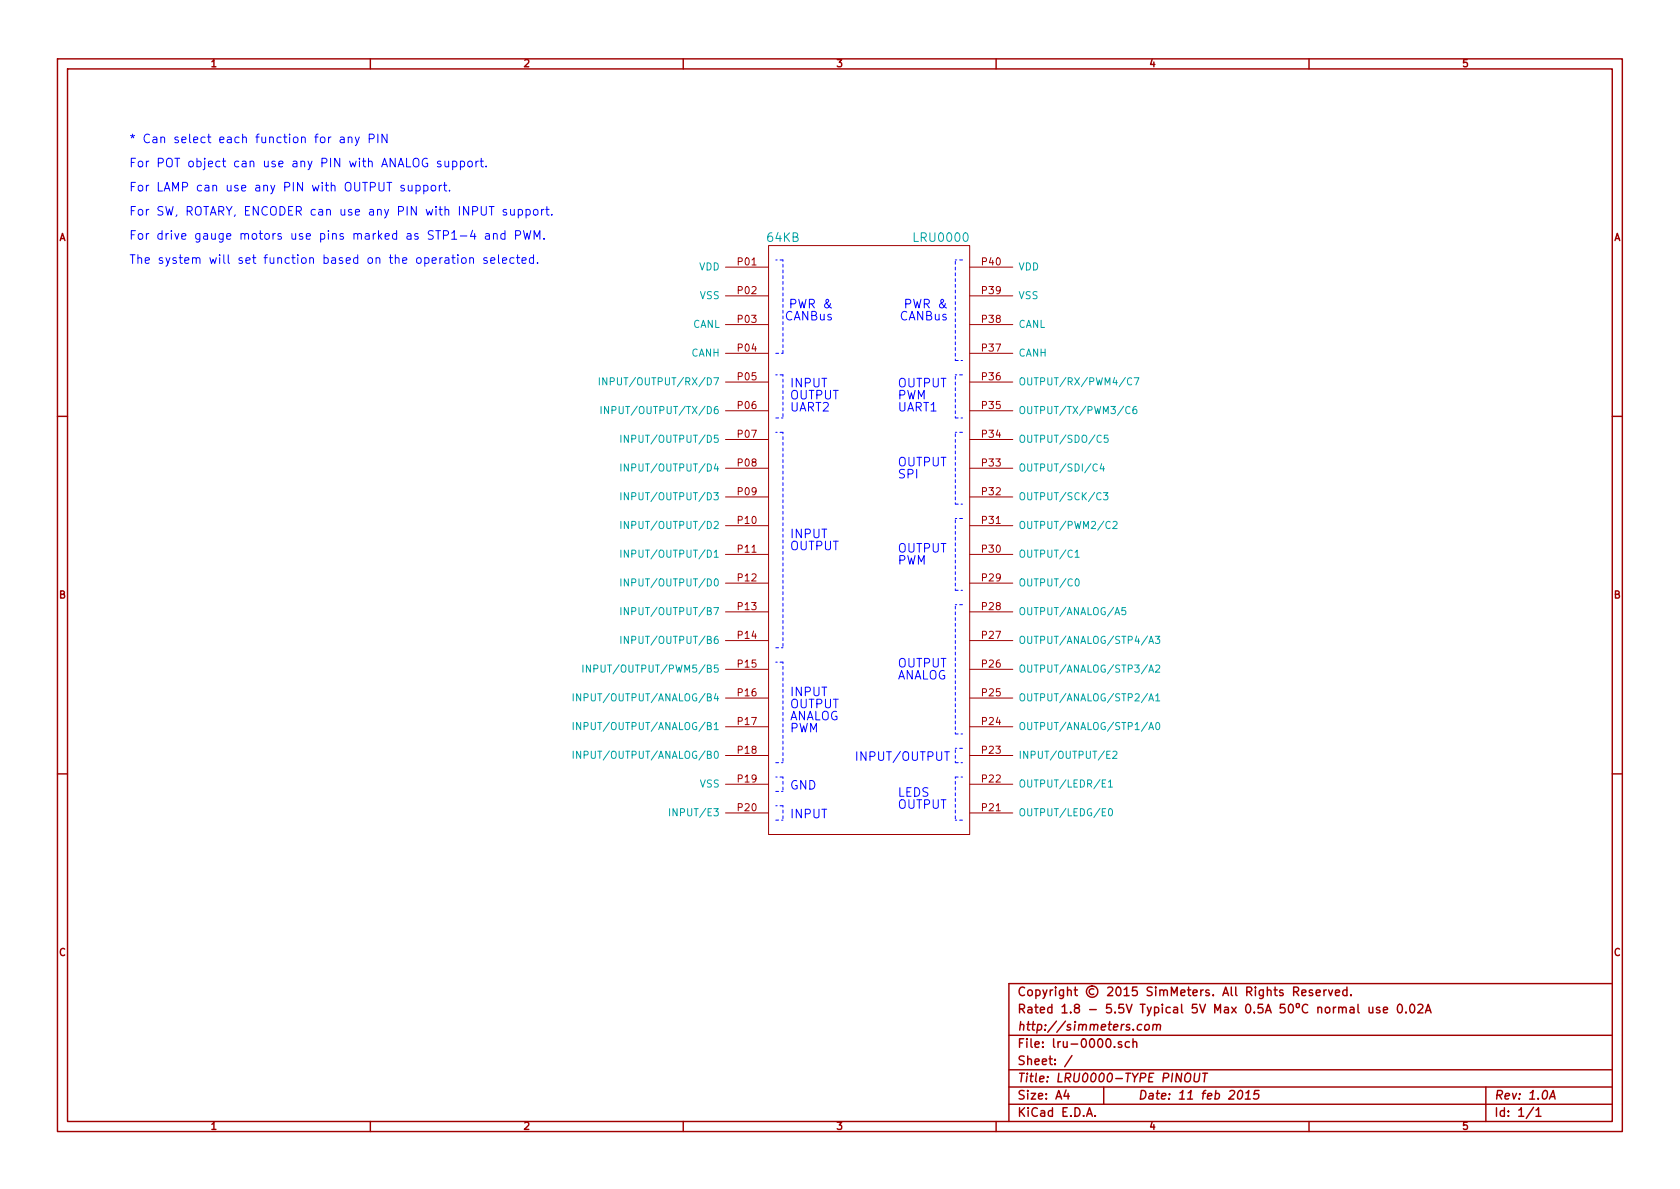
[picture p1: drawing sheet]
<svg xmlns="http://www.w3.org/2000/svg" width="297mm" height="210mm" viewBox="0 0 297 210" stroke-linecap="round" stroke-linejoin="round" font-family="sans-serif">
<g fill="none" stroke="#a00000" stroke-width=".25">
<path d="M10.2 10.4h276.6v189.7h-276.6zM11.9 12.2h273.2v186.1h-273.2zM65.5 10.4v1.8M120.8 10.4v1.8M176.1 10.4v1.8M231.4 10.4v1.8M10.2 73.6h1.7M285.1 73.6h1.7M10.2 136.8h1.7M285.1 136.8h1.7M228.7 175.4l.8-.1 .1-.2-.1-.4-.2-.2h-.6v1.6M229.1 175.4l.5 .7"/>
<path d="M230.2 175.6l.7-.2-.1-.3h-.4l-.2 .2 .1 .7h.5M232.1 175.1h-.4l-.2 .2v.2l.6 .1v.4h-.6M232.7 175.6l.8-.2-.1-.3h-.5l-.2 .2 .1 .7h.6M234.1 175.1v1M234.5 175.1h-.3l-.1 .3M234.9 175.1l.4 1 .3-1M236.1 175.6l.8-.2-.1-.3h-.5l-.2 .2 .1 .7h.6M238.2 175.1a.48 .48 0 0 0-.7 .1v.7l.2 .2 .5-.1M238.2 174.5v1.6M238.7 178.2h.6l.1 .9M238.9 175.9v.2M239.4 178.5h-.5a.3 .3 0 0 0-.2 .3 .3 .3 0 0 0 .2 .3l.5-.1"/>
<path d="M240.1 177.6v1.3l.2 .2M242.1 178.1v.8a.39 .39 0 0 0 .6 .1M242.7 178.1v1M243.9 178.2l-.3-.1-.2 .2v.2l.5 .2v.3h-.5M244.6 178.6l.7-.1v-.3l-.5-.1-.2 .2 .1 .7h.6M247.2 177.7l.2-.1a.86 .86 0 0 1 .6 .7 .86 .86 0 0 1-.4 .8 .81 .81 0 0 1-.4-1.4zM248.6 179v.1M249.4 177.7l.2-.1a.86 .86 0 0 1 .6 .7 .86 .86 0 0 1-.4 .8 .81 .81 0 0 1-.4-1.4zM250.7 177.7l.2-.1h.4l.2 .1 .1 .3-.1 .3-.9 .8h1M252 179.1l.5-1.5 .5 1.5M252.1 178.7h.8M285.1 173.9h-106.7v24.4"/>
<path d="M65.5 198.3v1.8M120.8 198.3v1.8M176.1 198.3v1.8M178.4 183.1h106.7M178.4 189.2h106.7M178.4 195.3h106.7M178.4 192.2h106.7M188.5 192.8l-.4 1h1M188.8 193.3v1.1M189.5 186.7l-1.3 1.9M192.1 197.4l.5-1.5 .5 1.5M192.3 197h.7"/>
<path d="M193.6 197.3v.1M195.1 192.2v3.1M197.1 185.1v.1M198.3 184.3l-.4-.1-.2 .2 .1 .2 .5 .2v.3h-.6M199.7 184.3a.48 .48 0 0 0-.7 0v.8l.3 .1 .4-.1M200.3 184.3h.1a.36 .36 0 0 1 .6 .1v.8M200.3 183.7v1.5M200.4 182v.2M201.9 181.2l-.1-.1a.52 .52 0 0 0-.7 .4v.5l.2 .2 .5-.1M202.5 181.3l.3-.2 .4 .2-.1 .7-.3 .2-.4-.2zM203.9 181.3l.2-.2 .4 .1-.1 1M203.9 181.1l-.1 1.1"/>
<path d="M204.5 181.4a.35 .35 0 0 1 .4-.3 .35 .35 0 0 1 .3 .3l-.1 .8M209.6 190a.49 .49 0 0 1 .6-.2 .49 .49 0 0 1 .3 .5v.5a.53 .53 0 0 1-.4 .5 .53 .53 0 0 1-.6-.2zM211.3 189.8l-.2 1.2 .3 .3h.3l.3-.3 .1-1.2M212.6 189.8h.9M213.1 189.8l-.2 1.5M219.1 192.9l.3-.1a.88 .88 0 0 1-.3 1.6l-.3-.3a1.17 1.17 0 0 1 .3-1.2zM220.2 194.4h.9M220.3 193.3l.5-.5-.2 1.6M222.6 192.8h-.7l-.2 .8 .2-.2 .6 .1 .1 .2-.2 .5-.2 .2-.6-.2M231.4 198.3v1.8M262.7 192.2v6.1M271.1 195.8l-1.3 2"/>
<path d="M271.6 196.3l.4-.4v1.5M271.6 197.4h.9M273.9 194.4l.7-1.6 .4 1.6M274.1 193.9h.8"/>
</g>
<g fill="none" stroke="#a00000" stroke-width=".18">
<path d="M128.3 47.2h7.6M128.3 52.3h7.6M128.3 57.4h7.6M135.9 43.4h35.5v104.2h-35.5zM171.4 47.2h7.7M171.4 52.3h7.7M171.4 57.4h7.7M128.3 62.5h7.6M128.3 67.6h7.6M128.3 72.6h7.6M128.3 77.7h7.6M171.4 62.5h7.7"/>
<path d="M171.4 67.6h7.7M171.4 72.6h7.7M171.4 77.7h7.7M128.3 82.8h7.6M128.3 87.9h7.6M128.3 93h7.6M128.3 98h7.6M171.4 82.8h7.7M171.4 87.9h7.7M171.4 93h7.7M171.4 98h7.7M128.3 103.1h7.6"/>
<path d="M128.3 108.2h7.6M128.3 113.3h7.6M128.3 118.4h7.6M171.4 103.1h7.7M171.4 108.2h7.7M171.4 113.3h7.7M171.4 118.4h7.7M128.3 138.7h7.6M128.3 133.6h7.6M128.3 128.5h7.6M128.3 123.4h7.6M171.4 138.7h7.7"/>
<path d="M171.4 133.6h7.7M171.4 128.5h7.7M171.4 123.4h7.7M128.3 143.8h7.6M171.4 143.8h7.7"/>
</g>
<g fill="none" stroke="#00a0a0" stroke-width=".18">
<path d="M106 66.8v1.3M106.3 71.9v1.2M107.3 66.8v1.3l-.7-1.3v1.3M107.6 71.9v1.2l-.7-1.2v1.2M107.9 67.5l.6-.1 .1-.5-.2-.1h-.5v1.3M108.2 72.5h.6l.1-.5-.2-.1h-.5v1.2M109.8 77v1.2M111.1 77v1.2l-.7-1.2v1.2M195.9 77h-.6l-.1 .6 .2-.2 .5 .2v.5l-.2 .1-.5-.1M199.8 72a.5 .5 0 0 0-.6 0 .5 .5 0 0 0-.2 .6 .45 .45 0 0 0 .3 .5 .45 .45 0 0 0 .5-.1M200.1 66.9a.5 .5 0 0 0-.6 0 .5 .5 0 0 0-.2 .6 .45 .45 0 0 0 .3 .5 .45 .45 0 0 0 .5-.1M200.5 66.8h.9l-.6 1.3"/>
<path d="M200.9 71.9l-.4 .1a.87 .87 0 0 0 0 1.1l.5-.1v-.5l-.5-.1-.2 .2M109.8 82v1.3M109.8 87.1v1.3M109.8 92.2v1.3M109.8 97.3v1.2M111.1 82v1.3l-.7-1.3v1.3M111.1 87.1v1.3l-.7-1.3v1.3M111.1 92.2v1.3l-.7-1.3v1.3M111.1 97.3v1.2l-.7-1.2v1.2M190.1 97.7l.3-.4v1.2M190.1 98.5h.7M194.8 82l-.3 .9h.8"/>
<path d="M195.1 87.1h.8l-.4 .5 .3 .1v.6l-.1 .1-.6-.1M195.1 82.5v.8M196.8 92.3l.5-.1 .2 .4-.8 .9h.8M103.1 117.6v1.3M104.4 117.6v1.3l-.7-1.3v1.3M105 118.3l.6-.1 .1-.5-.2-.1h-.5v1.3M109.8 102.4v1.2M109.8 107.4v1.3M109.8 112.5v1.3M111.1 102.4v1.2l-.7-1.2v1.2M111.1 107.4v1.3l-.7-1.3v1.3M111.1 112.5v1.3l-.7-1.3v1.3"/>
<path d="M190.2 102.5l.2-.1a.67 .67 0 0 1 .4 .6 .67 .67 0 0 1-.4 .6l-.2-.1-.1-.4zM199 107.4h-.6l-.1 .6 .2-.1 .5 .1v.6l-.2 .1-.5-.1M203.1 118.9l.4-1.3 .5 1.3M203.1 113.8l.4-1.3 .5 1.3M203.3 118.5h.5M203.3 113.4h.5M204.3 112.5h.8l-.5 .5 .4 .1v.6l-.2 .1-.5-.1M204.3 117.7l.5-.1 .3 .4-.8 .9h.8M101.3 122.7v1.2M101.3 127.8v1.2M101.3 132.8v1.3M102.7 122.7v1.2l-.7-1.2v1.2"/>
<path d="M102.7 127.8v1.2l-.7-1.2v1.2M102.7 132.8v1.3l-.7-1.3v1.3M195.5 137.9h-.6v1.3h.6M196 138.3l.3-.4v1.3M196 139.2h.7M196.8 133l.5-.2 .2 .4-.8 .9h.8M203.1 129l.4-1.2 .5 1.2M203.1 123.9l.4-1.2 .5 1.2M203.3 128.7h.5M203.3 123.6h.5M204.3 123.1l.4-.4v1.2M204.3 123.9h.8"/>
<path d="M204.4 127.9l.2-.1a.67 .67 0 0 1 .5 .6 .67 .67 0 0 1-.5 .6l-.2-.1-.1-.4zM118.4 143v1.3M196.1 143.1l.2-.1a.67 .67 0 0 1 .4 .6 .67 .67 0 0 1-.4 .7l-.2-.2-.1-.3z"/>
</g>
<g fill="none" stroke="#00f" stroke-width=".18" stroke-dasharray=".5" stroke-dashoffset=".3">
<path d="M137.2 46h1.2M138.4 46v16.5M168.9 46h1.3M137.2 66.3h1.2M137.2 76.4h1.2M138.4 62.5h-1.2M138.4 66.3v7.6M138.4 73.9h-1.2M138.4 76.4v38.1M168.9 76.4h1.3M168.9 73.9v-7.6M168.9 66.3h1.3"/>
<path d="M168.9 63.7v-17.7M170.2 73.9h-1.3M170.2 63.7h-1.3M168.9 89.1v-12.7M168.9 91.7h1.3M170.2 89.1h-1.3M137.2 117.1h1.2M138.4 114.5h-1.2M138.4 117.1v17.8M168.9 106.9h1.3M168.9 104.4v-12.7M170.2 104.4h-1.3"/>
<path d="M137.2 137.4h1.2M138.4 134.9h-1.2M138.4 137.4v2.5M138.4 139.9h-1.2M168.9 137.4v7.6M168.9 134.9v-2.6M168.9 132.3h1.3M168.9 129.8v-22.9M170.2 137.4h-1.3M170.2 134.9h-1.3M170.2 129.8h-1.3M137.2 142.5h1.2"/>
<path d="M138.4 142.5v2.5M138.4 145h-1.2M168.9 145h1.3"/>
</g>
<g fill="none" stroke="#00f" stroke-width=".18">
<path d="M60.2 24.3h.6l.1 .9M60.9 24.6l-.5 .1a.3 .3 0 0 0-.3 .2 .3 .3 0 0 0 .3 .3h.5M61.6 24.4v-.1a.36 .36 0 0 1 .6 .2v.7M61.6 24.2v1M62.8 24.2l.4 1M63.5 24.2l-.5 1.4-.2 .1M65.3 24.5h.7l.2-.3-.1-.3-.2-.2h-.6v1.5M66.8 23.7v1.5M68.4 23.7v1.5l-.9-1.5v1.5M71.5 32.8h-.4l-.2 .2v.2l.6 .1v.4h-.6M72.2 32.8v.8a.39 .39 0 0 0 .6 0M72.8 32.8v1"/>
<path d="M73.6 32.8a.48 .48 0 0 1 .6 .1v.7l-.2 .2-.4-.1M73.6 32.8v1.5M74.9 32.8a.48 .48 0 0 1 .7 .1v.7l-.2 .2-.5-.1M74.9 32.8v1.5M76.4 32.8h.3l.3 .3v.4l-.3 .3-.3-.1-.2-.2v-.4zM77.7 32.8v1M77.9 28.6l-.3-.1-.3 .2 .1 .2 .5 .2v.3h-.6M78.1 32.8h-.3l-.1 .3M78.4 32.8h.6M78.6 32.3v1.3l.4 .2M78.7 28.5v.8a.39 .39 0 0 0 .6 .1M79.3 28.5v1"/>
<path d="M79.5 33.6v.2M80 28.6a.48 .48 0 0 1 .7 0v.8l-.2 .1-.5-.1M80 28.5v1.5M81.4 28.6a.48 .48 0 0 1 .7 0v.8l-.3 .1-.4-.1M81.4 28.5v1.5M82.8 28.6l.2-.1 .4 .1v.8l-.2 .1-.4-.1zM84.2 28.5v1M84.6 28.5l-.3 .1-.1 .2M84.9 28.5h.6M85.1 28v1.3l.4 .2M86 29.4v.1M89.5 37.1l-.3-.1-.2 .3v.2l.5 .1v.4h-.5"/>
<path d="M90.3 37v.8a.39 .39 0 0 0 .6 .1M90.9 37v1M91.6 37.1a.48 .48 0 0 1 .7 .1v.7l-.2 .1h-.5M91.6 37v1.6M93 37.1a.48 .48 0 0 1 .7 .1v.7l-.3 .1h-.4M93 37v1.6M94.4 37.2l.2-.2 .4 .2v.7l-.2 .1-.4-.1zM95.8 37v1M96.2 37l-.3 .1-.1 .2M96.5 37h.6M96.7 36.5v1.3l.4 .2M97.6 37.9v.1"/>
<path d="M80.9 45.1v.1M80.9 45.6v1M81.8 45.6h.3l.3 .3v.4l-.3 .3-.3-.1-.2-.2v-.4zM83.1 45.7v-.1a.36 .36 0 0 1 .6 .2v.8M83.1 45.6v1M83.6 40.7l-.4 1.1h1M83.9 41.3v1M85.9 41.4h.6v.9M86.1 45.6h-.3l-.3 .2 .1 .2 .5 .1v.4h-.6M86.5 41.7h-.5a.3 .3 0 0 0-.2 .3 .3 .3 0 0 0 .2 .3l.5-.1M86.8 46.1l.7-.2-.1-.3h-.4l-.2 .2v.7h.6M87.2 41.4h.1a.36 .36 0 0 1 .6 .1v.8"/>
<path d="M87.2 41.3v1M88.1 45.1v1.3l.3 .2M88.8 46.1l.8-.2-.1-.3h-.4l-.3 .2 .1 .7h.6M89.3 41.4a.48 .48 0 0 0-.7 0v.8l.2 .1 .5-.1M89.3 40.8v1.5M90.9 45.6a.48 .48 0 0 0-.7 .1v.8l.2 .1 .5-.1M91.2 41.6l.7-.1 .1-.2v-.4l-.3-.1h-.5v1.5M91.3 45.6h.6M91.5 45.1v1.3l.4 .2M92.3 46.1l.7-.2v-.3h-.5l-.2 .2 .1 .7h.6M92.6 40.8l.3 1.5 .3-1.1 .3 1.1 .4-1.5M94.3 45.6a.48 .48 0 0 0-.6 .1v.8l.2 .1 .4-.1"/>
<path d="M94.3 45.1v1.5M94.4 42.3v-1.5l.5 1.1 .6-1.1v1.5M95 46.5v.1M96.2 42.2v.1M167 132.9h.9"/>
</g>
<g font-size="2.1" fill="#00f">
<text x="22.9" y="25.4">* Can select each function for any PIN</text>
<text x="22.9" y="29.7">For POT object can use any PIN with ANALOG support.</text>
<text x="22.9" y="33.9">For LAMP can use any PIN with OUTPUT support.</text>
<text x="22.9" y="38.2">For SW, ROTARY, ENCODER can use any PIN with INPUT support.</text>
<text x="22.9" y="42.5">For drive gauge motors use pins marked as STP1-4 and PWM.</text>
<text x="22.9" y="46.7">The system will set function based on the operation selected.</text>
<text x="138.7" y="56.7">CANBus</text>
<text x="140.2" y="54.6">PWR &amp;</text>
<text x="159" y="56.7">CANBus</text>
<text x="160.6" y="54.6">PWR &amp;</text>
<text x="139.7" y="68.6">INPUT</text>
<text x="139.7" y="70.7">OUTPUT</text>
<text x="158.7" y="68.6">OUTPUT</text>
<text x="158.7" y="70.7">PWM</text>
<text x="139.7" y="72.8">UART2</text>
<text x="158.7" y="72.8">UART1</text>
<text x="158.7" y="82.5">OUTPUT</text>
<text x="158.7" y="84.7">SPI</text>
<text x="139.7" y="95.2">INPUT</text>
<text x="139.7" y="97.4">OUTPUT</text>
<text x="158.7" y="97.8">OUTPUT</text>
<text x="158.7" y="99.9">PWM</text>
<text x="158.7" y="118.1">OUTPUT</text>
<text x="139.7" y="123.2">INPUT</text>
<text x="139.7" y="125.3">OUTPUT</text>
<text x="158.7" y="120.2">ANALOG</text>
<text x="139.7" y="127.5">ANALOG</text>
<text x="139.7" y="129.6">PWM</text>
<text x="151.1" y="134.6">INPUT/OUTPUT</text>
<text x="139.7" y="139.7">GND</text>
<text x="158.7" y="141">LEDS</text>
<text x="158.7" y="143.1">OUTPUT</text>
<text x="139.7" y="144.8">INPUT</text>
</g>
<g font-size="2.1" fill="#00a0a0">
<text x="135.7" y="42.8">64KB</text>
<text x="161.8" y="42.8">LRU0000</text>
</g>
<g font-size="2.1" fill="#a00000">
<text x="179.9" y="179.3">Rated 1.8 - 5.5V Typical 5V Max 0.5A 50ºC normal use 0.02A</text>
<text x="179.9" y="176.2">Copyright © 2015 SimMeters. All Rights Reserved.</text>
<text x="179.9" y="185.4">File: lru-0000.sch</text>
<text x="179.9" y="182.3">http://simmeters.com</text>
<text x="179.9" y="191.5">Title: LRU0000-TYPE PINOUT</text>
<text x="179.9" y="188.4">Sheet: /</text>
<text x="179.9" y="197.6">KiCad E.D.A.</text>
<text x="179.9" y="194.5">Size: A4</text>
<text x="201.2" y="194.5">Date: 11 feb 2015</text>
<text x="264.2" y="194.5">Rev: 1.0A</text>
<text x="264.2" y="197.6">Id: 1/1</text>
</g>
<g font-size="1.8" fill="#a00000">
<text x="37.3" y="11.9">1</text>
<text x="92.7" y="11.9">2</text>
<text x="148" y="11.9">3</text>
<text x="203.3" y="11.9">4</text>
<text x="258.6" y="11.9">5</text>
<text x="10.4" y="42.7">A</text>
<text x="130.5" y="47">P01</text>
<text x="173.7" y="47">P40</text>
<text x="285.3" y="42.7">A</text>
<text x="130.5" y="52.1">P02</text>
<text x="173.7" y="52.1">P39</text>
<text x="130.5" y="57.1">P03</text>
<text x="173.7" y="57.1">P38</text>
<text x="130.5" y="62.2">P04</text>
<text x="173.7" y="62.2">P37</text>
<text x="130.5" y="67.3">P05</text>
<text x="173.7" y="67.3">P36</text>
<text x="130.5" y="72.4">P06</text>
<text x="130.5" y="77.5">P07</text>
<text x="173.7" y="77.5">P34</text>
<text x="173.7" y="72.4">P35</text>
<text x="130.5" y="82.5">P08</text>
<text x="173.7" y="82.5">P33</text>
<text x="130.5" y="87.6">P09</text>
<text x="173.7" y="87.6">P32</text>
<text x="130.5" y="92.7">P10</text>
<text x="173.7" y="92.7">P31</text>
<text x="130.5" y="97.8">P11</text>
<text x="173.7" y="97.8">P30</text>
<text x="10.4" y="105.9">B</text>
<text x="130.5" y="102.9">P12</text>
<text x="130.5" y="107.9">P13</text>
<text x="173.7" y="107.9">P28</text>
<text x="173.7" y="102.9">P29</text>
<text x="285.3" y="105.9">B</text>
<text x="130.5" y="113">P14</text>
<text x="173.7" y="113">P27</text>
<text x="130.5" y="118.1">P15</text>
<text x="173.7" y="118.1">P26</text>
<text x="130.5" y="123.2">P16</text>
<text x="173.7" y="123.2">P25</text>
<text x="130.5" y="128.3">P17</text>
<text x="173.7" y="128.3">P24</text>
<text x="130.5" y="133.3">P18</text>
<text x="173.7" y="133.3">P23</text>
<text x="130.5" y="143.5">P20</text>
<text x="130.5" y="138.4">P19</text>
<text x="173.7" y="143.5">P21</text>
<text x="173.7" y="138.4">P22</text>
<text x="10.4" y="169.1">C</text>
<text x="285.3" y="169.1">C</text>
<text x="37.3" y="199.8">1</text>
<text x="92.7" y="199.8">2</text>
<text x="148" y="199.8">3</text>
<text x="203.3" y="199.8">4</text>
<text x="258.6" y="199.8">5</text>
</g>
<g font-size="1.8" fill="#00a0a0">
<text x="123.5" y="47.9">VDD</text>
<text x="180.1" y="47.9">VDD</text>
<text x="123.7" y="53">VSS</text>
<text x="180.1" y="53">VSS</text>
<text x="122.4" y="58">CANL</text>
<text x="180.1" y="58">CANL</text>
<text x="122.1" y="63.1">CANH</text>
<text x="180.1" y="63.1">CANH</text>
<text x="108.5" y="68.2">INPUT/OUTPUT/RX/D7</text>
<text x="180.1" y="68.2">OUTPUT/RX/PWM4/C7</text>
<text x="108.7" y="73.3">INPUT/OUTPUT/TX/D6</text>
<text x="180.1" y="73.3">OUTPUT/TX/PWM3/C6</text>
<text x="111.4" y="78.4">INPUT/OUTPUT/D5</text>
<text x="111.4" y="83.4">INPUT/OUTPUT/D4</text>
<text x="180.1" y="83.4">OUTPUT/SDI/C4</text>
<text x="180.1" y="78.4">OUTPUT/SDO/C5</text>
<text x="111.4" y="88.5">INPUT/OUTPUT/D3</text>
<text x="180.1" y="88.5">OUTPUT/SCK/C3</text>
<text x="111.4" y="93.6">INPUT/OUTPUT/D2</text>
<text x="180.1" y="93.6">OUTPUT/PWM2/C2</text>
<text x="111.4" y="98.7">INPUT/OUTPUT/D1</text>
<text x="180.1" y="98.7">OUTPUT/C1</text>
<text x="111.4" y="103.8">INPUT/OUTPUT/D0</text>
<text x="180.1" y="103.8">OUTPUT/C0</text>
<text x="111.4" y="108.8">INPUT/OUTPUT/B7</text>
<text x="111.4" y="113.9">INPUT/OUTPUT/B6</text>
<text x="180.1" y="113.9">OUTPUT/ANALOG/STP4/A3</text>
<text x="180.1" y="108.8">OUTPUT/ANALOG/A5</text>
<text x="105.6" y="119">INPUT/OUTPUT/PWM5/B5</text>
<text x="180.1" y="119">OUTPUT/ANALOG/STP3/A2</text>
<text x="103.3" y="124.1">INPUT/OUTPUT/ANALOG/B4</text>
<text x="180.1" y="124.1">OUTPUT/ANALOG/STP2/A1</text>
<text x="103.3" y="129.2">INPUT/OUTPUT/ANALOG/B1</text>
<text x="180.1" y="129.2">OUTPUT/ANALOG/STP1/A0</text>
<text x="103.3" y="134.2">INPUT/OUTPUT/ANALOG/B0</text>
<text x="180.1" y="134.2">INPUT/OUTPUT/E2</text>
<text x="123.7" y="139.3">VSS</text>
<text x="180.1" y="139.3">OUTPUT/LEDR/E1</text>
<text x="119.3" y="144.4">INPUT/E3</text>
<text x="180.1" y="144.4">OUTPUT/LEDG/E0</text>
</g>
</svg>
